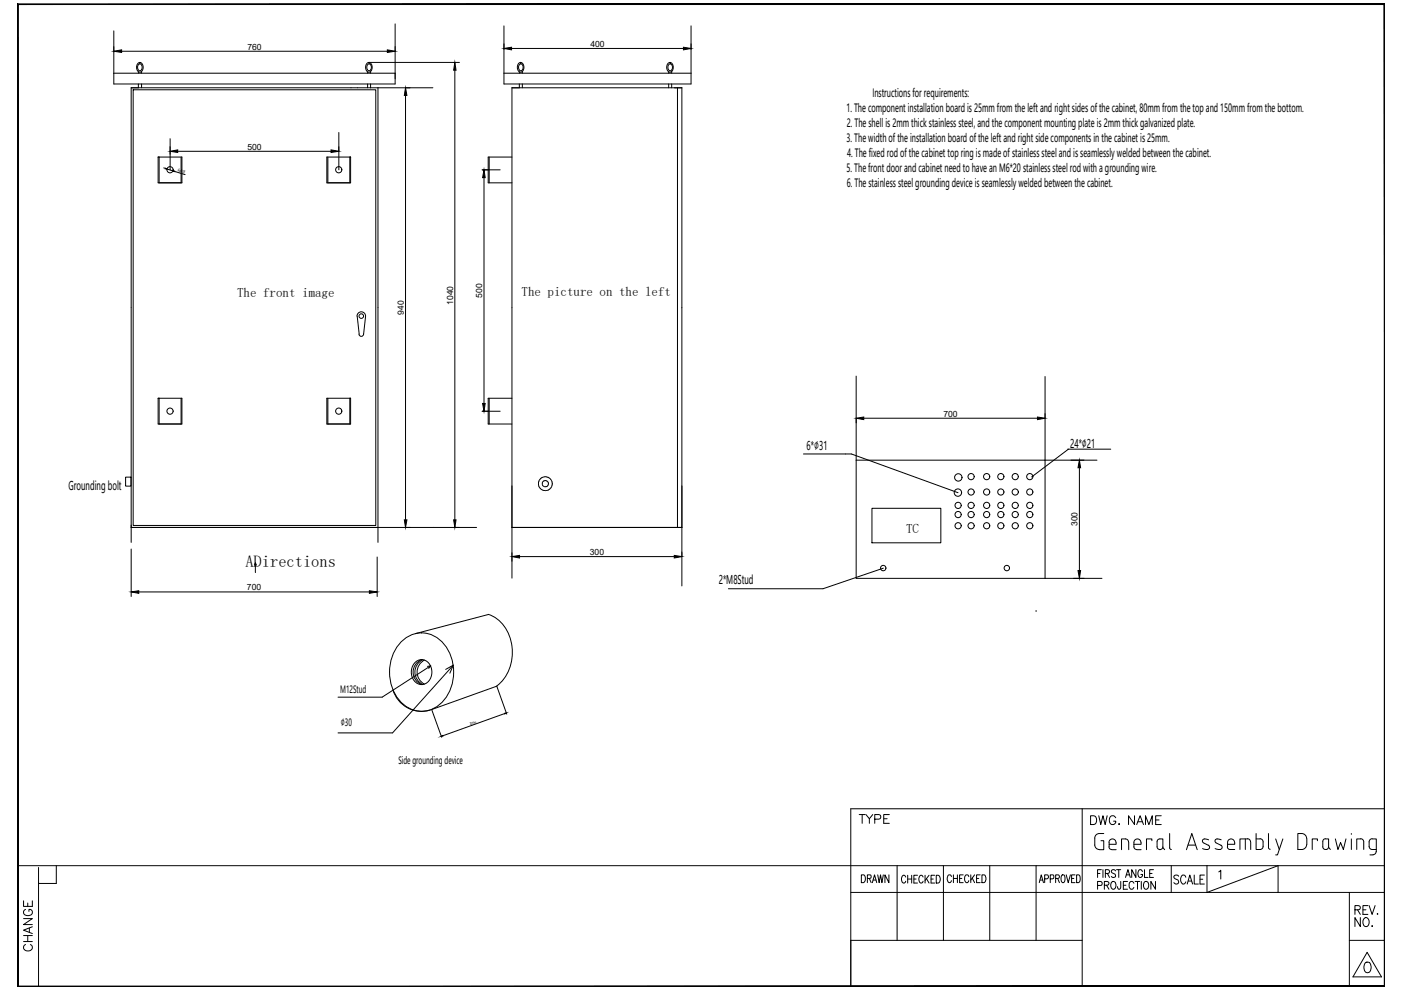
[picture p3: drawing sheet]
<svg xmlns="http://www.w3.org/2000/svg" width="297mm" height="210mm" viewBox="0 0 297 210" stroke-linecap="round" stroke-linejoin="round" font-family="sans-serif">
<!-- layer: 2 -->
<g fill="none" stroke="#000" stroke-width=".21">
<path d="M229.4 171.5v37.7M293.6 171.5h-113.2v37.7M3.7 183.5h289.9M8.2 183.9v25.3M11.9 183.5v3.8h-3.7M180.4 199.4h49M180.4 189.2h113.2M182.6 185.5a.87 .87 0 0 1 .9 .5 .87 .87 0 0 1-.3 1.1h-.6zM183.9 186.3l.7-.1v-.7h-.7v1.6M184.3 186.3l.4 .8M185 187.1l.4-1.6 .5 1.6M185.1 186.6h.6"/>
<path d="M186.1 185.5l.3 1.6 .3-1.6 .3 1.6 .3-1.6M188.5 185.5v1.6l-.9-1.6v1.6M190.2 183.5v15.9M192 186l-.3-.4a.86 .86 0 0 0-.6 .8 .86 .86 0 0 0 .6 .8l.3-.4M192.4 185.6v1.6M192.4 186.4h.9M193.3 185.6v1.6M193.8 186.4h.4M194.5 185.6h-.7v1.6h.7M195.7 186l-.3-.4a.86 .86 0 0 0-.6 .8 .86 .86 0 0 0 .6 .8l.3-.4M196.1 185.6v1.6M196.4 186.3l.6 .9"/>
<path d="M197 185.6l-.9 1.1M197.4 186.4h.5M198.2 185.6h-.8v1.6h.8M198.5 185.6a.88 .88 0 0 1 .9 .5 .88 .88 0 0 1-.3 1l-.6 .1zM200 183.5v15.9M201.7 185.9a.4 .4 0 0 0-.4-.4 .4 .4 0 0 0-.4 .4l-.1 .6 .3 .6h.3l.3-.4M202.1 185.5v1.6M202.1 186.3h.9M203 185.5v1.6M203.5 186.3h.4M204.2 185.5h-.7v1.6h.7M205.4 185.9a.47 .47 0 0 0-.6-.4 .47 .47 0 0 0-.3 .6v.4a.46 .46 0 0 0 .3 .6 .46 .46 0 0 0 .6-.4"/>
<path d="M205.8 185.5v1.6M206.1 186.2l.5 .9M206.6 185.5l-.8 1.1M207.1 186.3h.4M207.8 185.5h-.7v1.6h.7M208.2 185.5h.4a.99 .99 0 0 1 0 1.6h-.4zM209.8 183.5v15.9M219.7 183.5v15.9M220.3 187.1l.5-1.6 .4 1.6M220.5 186.6h.6M221.5 186.3h.7l.1-.3-.1-.5h-.7v1.6M222.7 186.3h.7v-.8h-.7v1.6"/>
<path d="M223.8 186.3l.7-.2 .1-.3-.1-.3h-.7v1.6M224.2 186.3l.4 .8M225.2 185.5h.3a1.25 1.25 0 0 1 0 1.6h-.2a1.33 1.33 0 0 1-.1-1.6zM226.1 185.5l.4 1.6 .4-1.6M227.2 186.3h.5M227.9 185.5h-.7v1.6h.7M228.3 185.5h.3a1.05 1.05 0 0 1 0 1.6h-.3zM232.7 187.7h.9l.1-.3-.1-.4-.9-.1v1.6M232.7 185.2h.5M233.5 184.4h-.8v1.6M233.8 184.4v1.6M234.1 187.7l.9-.1 .1-.4-.4-.3h-.6v1.6"/>
<path d="M234.4 185.2l.7-.1 .1-.2-.1-.4-.7-.1v1.6M234.6 187.7l.5 .8M234.8 185.2l.4 .8M235.6 187.1l.3-.2a.84 .84 0 0 1 .7 .8 .84 .84 0 0 1-.7 .8l-.4-.6zM236.5 184.6a.45 .45 0 0 0-.6-.2 .45 .45 0 0 0-.2 .5l.7 .4 .1 .3-.1 .4a.54 .54 0 0 1-.8-.2M236.7 184.4h.9M237.2 184.4v1.6M237.6 186.9l-.1 1.6h-.4l-.2-.5M238.2 187.7h.5M238.6 186l.5-1.6 .5 1.6M238.8 185.5h.6M239.1 186.9h-.9v1.6h.9"/>
<path d="M240.4 187.3a.52 .52 0 0 0-.6-.4 .52 .52 0 0 0-.4 .6v.4a.52 .52 0 0 0 .4 .6 .52 .52 0 0 0 .6-.3M240.7 186.9h.9M240.8 184.4v1.6l-.9-1.6v1.6M241.2 186.9v1.6M242 186.9v1.6M242.2 184.8a.5 .5 0 0 0-.6-.4 .5 .5 0 0 0-.3 .6v.4a.51 .51 0 0 0 .4 .7 .51 .51 0 0 0 .5-.7h-.3M242.6 187.1l.3-.2a.84 .84 0 0 1 .7 .8 .84 .84 0 0 1-.7 .8l-.5-.6zM242.7 184.4v1.6h.7M243.8 185.2h.5M244.6 184.4h-.8v1.6h.8M245 186.9v1.6l-1-1.6v1.6M248.3 183.5v5.7"/>
<path d="M249.9 185.8a.54 .54 0 0 0-.6-.3 .54 .54 0 0 0-.4 .5l.3 .3 .6 .3a.53 .53 0 0 1-.1 .8 .53 .53 0 0 1-.8-.3M251.4 186a.57 .57 0 0 0-.7-.5 .57 .57 0 0 0-.4 .8l.1 .7 .3 .4a.61 .61 0 0 0 .7-.4M251.7 187.4l.6-1.9 .6 1.9M251.9 186.8h.7M253.2 185.5v1.9h.9M254.4 186.4h.6M255.4 185.5h-1v1.9h1M255.9 183.5v5.7l15.1-5.7v5.7M258.4 184.9l.4-.4v1.9M286.1 199.4h7.5M286.1 189.2v20M289.5 204.1a.76 .76 0 0 1 1.1 .3 1.13 1.13 0 0 1-.8 1.8 1.44 1.44 0 0 1-.3-2.1z"/>
<path d="M289.9 201.9l3 5.2h-6z"/>
</g>
<!-- layer: 1 -->
<path d="M3.7 .8v208.4h.2zM3.7 .8l.2 .2v208.2zM3.7 .8l.2 .2 289.7-.2zM3.9 1l289.7-.2-.1 .2zM293.6 .8l-.1 .2 .1 208.2zM293.5 1l.1 208.2-.1-.1zM3.7 209.2h289.9l-.1-.1zM3.7 209.1h289.8l-289.8 .1z" fill="#000" stroke="#000" stroke-width=".21"/>
<g fill="none" stroke="#000" stroke-width=".21">
<path d="M232.1 179.2a.95 .95 0 0 0 1 .9M232.1 177.7v1.5M233.4 178.3h.6v1.9h-.9M235.1 179.5l.1 .3 .5 .3M235.1 178.6a.74 .74 0 0 1 .8-.7 .74 .74 0 0 1 .7 .7M235.2 178.6v1M236.6 178.6v.4h-1.4M239.3 178.5a.66 .66 0 0 0-.7-.6h-.8v2.3M239.3 178.5v1.7M240.4 179.5l.1 .3 .5 .3M240.4 179h1.5a.8 .8 0 0 0-.5-1.1 .8 .8 0 0 0-1 .7v1M244.2 178.3v-.4h-1.1v2.3"/>
<path d="M245.3 179.6l.1-1.4 .5-.3h.6v1.7M245.3 179.5l.1 .3 .5 .3M246.5 179.5v.3l-.5 .3M246.5 179.7l.4 .5M248 179.8l.3 .3M248 176.7v3.1M251.9 179.2h1.6M255 179.9l1 .2M255.2 178.7l1 .5M256.2 179.2a.49 .49 0 0 1 .2 .5 .49 .49 0 0 1-.4 .4M256.2 178.1l-.5-.2a.52 .52 0 0 0-.8 .5l.3 .3M257.9 178.7l1 .5a.58 .58 0 0 1 .1 .8 .58 .58 0 0 1-.9 .1l-.5-.2"/>
<path d="M258.9 178.1l-.5-.2a.52 .52 0 0 0-.8 .5l.2 .3M260.2 179.5l.1 .3 .5 .3M261.7 178.6a.74 .74 0 0 0-.7-.7 .74 .74 0 0 0-.7 .7v1M261.8 178.6v.4h-1.5M264 177.9v2.2M264.5 177.8a.66 .66 0 0 1 .6 .7M264.5 177.9h-1.6v2.2M265.2 178.5v1.6M266.3 176.7v3.4h.9a.66 .66 0 0 0 .6-.6v-1M266.3 177.9h.9M267.1 177.8a.66 .66 0 0 1 .7 .7M268.9 176.7v3"/>
<path d="M268.9 179.7l.4 .4M270.5 177.9l.7 2.2M272 177.9l-1.2 3.4h-.3M277 177.8a1.04 1.04 0 0 0-1-1.1h-.8v3.4a1.44 1.44 0 0 0 1.8-.7v-.3M277.1 177.8v1.3M279.3 178.3v-.4h-1.1v2.2M280.5 179.5a.62 .62 0 0 0 .6 .6 .62 .62 0 0 0 .6-.6M281 177.8l-.5 .3v1.5M281.1 177.9h.6v1.7M281.7 179.6l.4 .5M283.1 177.9l.6 2.2 .5-1.5 .6 1.5 .6-2.2M286.5 176.7v.2"/>
<path d="M286.5 177.9v2.2M288.5 177.8a.66 .66 0 0 1 .6 .7M288.5 177.9h-.8v2.2M289.1 178.5v1.6M290.3 178.5v1a.66 .66 0 0 0 .6 .6h.9M290.9 177.8a.66 .66 0 0 0-.6 .7M291 177.9h.8v2.7M235.7 180.2h.9M241 180.2h.9M245.9 180.2h.1M251.5 180.2l1.2-3.5 1.1 3.5M260.8 180.1h1"/>
<path d="M290.4 181.3h.7M291.8 180.6a.66 .66 0 0 1-.7 .6"/>
</g>
<!-- layer: _ -->
<path d="M293.6 63v6.4M293.6 95.4v53.2" fill="none" stroke="#000" stroke-width=".21"/>
<path d="M293.6 31.5v31.5" fill="none" stroke="#000" stroke-width=".21"/>
<!-- layer: 0 -->
<g fill="none" stroke="#000" stroke-width=".21">
<path d="M24.1 15.5h59.7v2.3h-59.7zM28.2 19h51.5v92.4h-51.5zM29.3 15.2v.3M29.3 17.8v.8M29.4 13.3a.89 .89 0 0 1 .9 .4 .89 .89 0 0 1 0 1 .64 .64 0 0 1-.6 .6 .64 .64 0 0 1-.7-.6 1.26 1.26 0 0 1 .4-1.4zM29.5 13.6a.68 .68 0 0 1 .6 .7 .68 .68 0 0 1-.6 .7l-.3-.7zM30 15.2v.3M30 17.8v.8M77.9 15.2v.3M77.9 17.8v.8M77.9 13.3a.89 .89 0 0 1 .9 .4 .89 .89 0 0 1 .1 1 .64 .64 0 0 1-.7 .6 .64 .64 0 0 1-.6-.6 1.26 1.26 0 0 1 .3-1.4zM78.1 13.6a.68 .68 0 0 1 .6 .7 .68 .68 0 0 1-.6 .7l-.3-.7z"/>
<path d="M78.6 15.2v.3M78.6 17.8v.8M106.8 15.5h39.7v2.3h-39.7zM108.5 18.6h36.1v93.2h-36.1zM110.1 15.2v.3M110.1 17.8v.8M110.1 13.3a.89 .89 0 0 1 .9 .4 .89 .89 0 0 1 0 1 .64 .64 0 0 1-.6 .6 .64 .64 0 0 1-.7-.6 1.26 1.26 0 0 1 .4-1.4zM110.2 13.6a.68 .68 0 0 1 .7 .7 .68 .68 0 0 1-.7 .7l-.3-.7zM110.7 15.2v.3M110.7 17.8v.8M141.8 15.2v.3M141.8 17.8v.8"/>
<path d="M141.8 13.3a.89 .89 0 0 1 .9 .4 .89 .89 0 0 1 0 1 .64 .64 0 0 1-.7 .6 .64 .64 0 0 1-.6-.6 1.26 1.26 0 0 1 .4-1.4zM141.9 13.6a.68 .68 0 0 1 .7 .7 .68 .68 0 0 1-.7 .7l-.3-.7zM142.4 15.2v.3M142.4 17.8v.8M143.6 18.6v93.2M33.5 33.3h5.1v5.5h-5.1zM33.7 33.3v5.5M34.7 35.6l.4 .1M35.4 35.8l1.3 .4M37 36.4l2.2 .6M38.4 33.3v5.5M69.3 33.3h5v5.5h-5z"/>
<path d="M69.5 33.3v5.5M74.2 33.3v5.5M75.7 67a.91 .91 0 0 1 .9-.9 .91 .91 0 0 1 .9 .9M75.7 67l.5 3.9M76.1 70.8a.49 .49 0 0 0 .5 .5 .49 .49 0 0 0 .5-.5M77.5 67l-.4 3.9M33.5 84.4h5.1v5.5h-5.1zM33.7 84.4v5.5M38.4 84.4v5.5M69.3 84.4h5v5.5h-5zM69.5 84.4v5.5M74.2 84.4v5.5"/>
<path d="M170.3 96.3h10.2l22.6 8.2M181.5 97.6h40.1v25h-40.1zM226.4 95.2h9.1M226.5 95.2l-7.8 5.9M26.6 101.2h1.2v1.9h-1.2zM27.8 115v-96.4h52.3v96.4M27.8 111.8h52.3M54.1 119.4v2M54.1 119.4l-.2 .4M54.1 119.4l.3 .4M114.2 102.6v.2M114.2 102.2v.1"/>
<path d="M114.2 102.4v.2M114.2 102.8v.1M114.2 103l.1 .2M114.3 101.9l-.1 .3M114.3 103.2v.1M114.4 103.4h.1M114.4 101.7l-.1 .1M114.5 103.5l.1 .1M114.6 101.5l-.1 .2M114.6 103.7h.2M114.8 103.8h.1M114.9 101.3l-.3 .2"/>
<path d="M115 102.4v.2M115 103.9h.1M115 102.6v.1M115 102.8l.1 .1M115 101.2l-.1 .1M115 102.3h.1M115.1 103l.1 .1M115.1 102.1v.1M115.1 104h.2M115.2 101.2h-.1M115.3 101.1h.1M115.3 103.1l.1 .1"/>
<path d="M115.4 104h.1M115.4 103.2h.2M115.4 101.1h.2M115.5 101.9l-.3 .2M115.5 104h.2M115.6 101.9h.1M115.6 103.2h.1M115.7 101.1h.1M115.7 101.9l.2 .1M115.7 104h.2M115.8 101.1h.2M115.9 102l.1 .1"/>
<path d="M116 103.2h-.2M116 101.2l.3 .1M116 104h-.1M116.1 102.1l.1 .1M116.1 103l-.1 .1M116.2 102.3h.1M116.2 102.9l-.1 .1M116.2 103.9l-.1 .1M116.2 102.4l.1 .2M116.2 102.7v.1M116.4 101.3l.1 .1M116.4 103.8l-.1 .1"/>
<path d="M116.5 101.4l.1 .1M116.5 103.7h.1M116.7 103.5l-.1 .2M116.7 101.5l.1 .2M116.8 101.7l.1 .1M116.8 103.4v.1M116.9 101.9l.1 .1M116.9 103.2l-.1 .2M117 103.1v.1M117 102.1l.1 .1M117.1 102.2v.1M117.1 102.4v.2"/>
<path d="M117.1 102.7l-.1 .3M84.9 136.2a6 6 0 0 1 9.6 .8 9.5 9.5 0 0 1-1.4 12.5 6 6 0 0 1-8.8-1.5 9.7 9.7 0 0 1 .6-11.8zM89.4 139.8a2.86 2.86 0 0 0-1.8 2.7 2.86 2.86 0 0 0 1.8 2.7M89.7 139.9a2.9 2.9 0 0 0-1.7 2.6 2.9 2.9 0 0 0 1.7 2.6M90 140a2.86 2.86 0 0 0 0 5M103.5 130.3a8.5 8.5 0 0 1 5 9.8 8.5 8.5 0 0 1-3.2 5.3M103.5 130.3l-15.4 4.1M187.3 120.5l-12.8 4.3h-20.1M219.7 129.7h.1M88 140.4a2.07 2.07 0 0 1 2.2-.4 2.07 2.07 0 0 1 1.3 1.9 2.47 2.47 0 0 1-2.6 3.2 2.87 2.87 0 0 1-.9-4.7zM91.3 141.2l-10.3 6.6h-9.3M91.3 141.2l-.7 .1"/>
<path d="M91.3 141.2l-.4 .5M96.1 141l-12.9 14.4h-11.5M96.1 141l-1.6 .9M96.1 141l-.7 1.7M107 151.3l-13.1 4.7M107.4 151.4l-2.1-5.9-13.8 4.9 2.1 5.9"/>
<circle cx="36" cy="36" r=".66"/>
<circle cx="71.8" cy="36" r=".66"/>
<circle cx="76.6" cy="67" r=".49"/>
<circle cx="36" cy="87.2" r=".66"/>
<circle cx="71.8" cy="87.2" r=".66"/>
<circle cx="203.1" cy="104.4" r=".78"/>
<circle cx="203.1" cy="107.2" r=".66"/>
<circle cx="203.1" cy="109.1" r=".66"/>
<circle cx="203.1" cy="111.5" r=".66"/>
<circle cx="203.2" cy="101.2" r=".78"/>
<circle cx="205.9" cy="109.1" r=".66"/>
<circle cx="205.9" cy="107.2" r=".66"/>
<circle cx="205.9" cy="111.5" r=".66"/>
<circle cx="205.9" cy="104.3" r=".66"/>
<circle cx="205.9" cy="101.1" r=".66"/>
<circle cx="209.2" cy="111.5" r=".66"/>
<circle cx="209.2" cy="104.3" r=".66"/>
<circle cx="209.2" cy="107.2" r=".66"/>
<circle cx="209.2" cy="109.1" r=".66"/>
<circle cx="209.2" cy="101.1" r=".66"/>
<circle cx="212.2" cy="104.3" r=".66"/>
<circle cx="212.2" cy="107.2" r=".66"/>
<circle cx="212.2" cy="101.1" r=".66"/>
<circle cx="212.2" cy="109.1" r=".66"/>
<circle cx="212.2" cy="111.5" r=".66"/>
<circle cx="215.2" cy="107.2" r=".66"/>
<circle cx="215.2" cy="101.1" r=".66"/>
<circle cx="215.2" cy="104.3" r=".66"/>
<circle cx="215.2" cy="109.1" r=".66"/>
<circle cx="215.2" cy="111.5" r=".66"/>
<circle cx="218.3" cy="111.5" r=".66"/>
<circle cx="218.3" cy="104.3" r=".66"/>
<circle cx="218.3" cy="101.1" r=".66"/>
<circle cx="218.3" cy="109.1" r=".66"/>
<circle cx="218.3" cy="107.2" r=".66"/>
<circle cx="187.3" cy="120.4" r=".57"/>
<circle cx="213.5" cy="120.4" r=".57"/>
</g>
<path d="M35.1 35.7l.3 .1h-.3zM36.7 36.2l.3 .1v.1zM93.6 156.1l.3-.1zM107 151.2h.4l-.4 .2z" fill="#000" stroke="#000" stroke-width=".21"/>
<path d="M103.7 33.3v5.5M108.5 33.3h-5v5.5h5M103.7 84.4v5.5M108.5 84.4h-5v5.5h5" fill="none" stroke="#000" stroke-width=".21"/>
<path d="M102.2 36h3.8M102.2 87.2h3.8" fill="none" stroke="#000" stroke-width=".21"/>
<path d="M184.9 107.8h14.6v7.3h-14.6z" fill="none" stroke="#000" stroke-width=".21"/>
<g fill="none" stroke="#000" stroke-width=".21">
<path d="M24.1 6.5v9M25.8 10.9h56.3M78.3 13.2h19.1M80.1 18.6h11.7M83.8 5.1v11.6M96.4 14.9v95.3M106.8 5.5v10M108.5 10.3h36.4M146.5 5.5v10M36.1 29.4v6.6M37.7 32.1h32.5M71.8 28.1v7.9"/>
<path d="M86 20.2v90M102.2 36h1.4M102.6 37.7v47.8M181.5 79.7v17.9M221.6 79.8v17.8h11M102.2 87.2h1.4M183.1 88.7h36.9M228.9 99.2v21.8M27.8 116.4v10.1M80 118.1v8.4M80.1 111.8h20.9M108.5 111.8v10.8"/>
<path d="M110.2 118h32.8M144.6 111.8v12.4M29.4 125.5h48.9M221.6 122.6h12M83.3 146.3a6.3 6.3 0 0 0 7.9 4.2"/>
</g>
<g fill="#000" stroke="#000" stroke-width=".21">
<path d="M24.1 10.9l1.7-.3v.5zM82.1 10.6l1.7 .3-1.7 .2zM96.4 13.2l.3 1.7h-.5zM106.8 10.3l1.7-.3v.6zM144.9 10l1.6 .3-1.6 .3zM36.1 32.1l1.6-.3v.5zM70.2 31.8l1.6 .3-1.6 .2zM86 18.6l.3 1.6h-.6zM102.6 36l.3 1.7h-.6zM102.3 85.5h.6l-.3 1.7zM181.5 88.7l1.6-.3v.6zM220 88.4l1.6 .3-1.6 .3z"/>
<path d="M228.9 97.6l.2 1.6h-.5zM85.7 110.2h.6l-.3 1.6zM96.2 110.2h.5l-.3 1.6zM108.5 118l1.7-.2v.5zM143 117.8l1.6 .2-1.6 .3zM27.8 125.5l1.6-.2v.5zM78.3 125.3l1.7 .2-1.7 .3zM228.6 121h.5l-.2 1.6z"/>
</g>
<g font-size="4.9">
<text x="181.3" y="175.7">TYPE</text>
<text x="230.4" y="176">DWG. NAME</text>
<text x="286.5" y="197.6">NO.</text>
<text x="8.1" y="202.8" transform="rotate(-90 8.1 202.8)">CHANGE</text>
</g>
<text font-size="3.5" x="52" y="120.3">ADirections</text>
<g font-size="3">
<text x="172.6" y="95.4">∅</text>
<text x="229.4" y="95.1">∅</text>
</g>
<g font-size="2.8">
<text x="50.2" y="62.9">The front image</text>
<text x="110.6" y="62.7">The picture on the left</text>
<text x="192.1" y="113.1">TC</text>
</g>
<g font-size="2.6">
<text x="171" y="95.4">6* 31</text>
<text x="226.9" y="95.1">24* 21</text>
<text x="14.5" y="103.9">Grounding bolt</text>
<text x="152.4" y="123.9">2*M8Stud</text>
</g>
<text font-size="2.5" x="72.3" y="154">∅</text>
<g font-size="2.4">
<text x="179.5" y="23.7">1. The component installation board is 25mm from the left and right sides of the cabinet, 80mm from the top and 150mm from the bottom.</text>
<text x="185" y="20.6">Instructions for requirements:</text>
<text x="179.5" y="26.9">2. The shell is 2mm thick stainless steel, and the component mounting plate is 2mm thick galvanized plate.</text>
<text x="179.5" y="30.1">3. The width of the installation board of the left and right side components in the cabinet is 25mm.</text>
<text x="179.6" y="33.3">4. The fixed rod of the cabinet top ring is made of stainless steel and is seamlessly welded between the cabinet.</text>
<text x="179.5" y="36.4">5. The front door and cabinet need to have an M6*20 stainless steel rod with a grounding wire.</text>
<text x="179.5" y="39.6">6. The stainless steel grounding device is seamlessly welded between the cabinet.</text>
</g>
<g font-size="2.1">
<text x="72.1" y="146.8">M12Stud</text>
<text x="73.1" y="154">30</text>
<text x="84.5" y="162">Side grounding device</text>
</g>
<g font-size="1.8">
<text x="52.5" y="10.5">760</text>
<text x="125.2" y="9.9">400</text>
<text x="52.5" y="31.7">500</text>
<text x="96.1" y="64.6" transform="rotate(-90 96.1 64.6)">1040</text>
<text x="102.2" y="63.1" transform="rotate(-90 102.2 63.1)">500</text>
<text x="85.6" y="66.7" transform="rotate(-90 85.6 66.7)">940</text>
<text x="200" y="88.3">700</text>
<text x="228.5" y="111.6" transform="rotate(-90 228.5 111.6)">300</text>
<text x="125.1" y="117.7">300</text>
<text x="52.4" y="125.2">700</text>
</g>
<text font-size="1.1" x="38.2" y="36.5" transform="rotate(18 38.2 36.5)">∅</text>
<text font-size=".9" x="37.6" y="36.4" transform="rotate(20 37.6 36.4)">4x 18</text>
<text font-size=".8" x="99.7" y="153.7" transform="rotate(-20 99.7 153.7)">20mm</text>
</svg>
